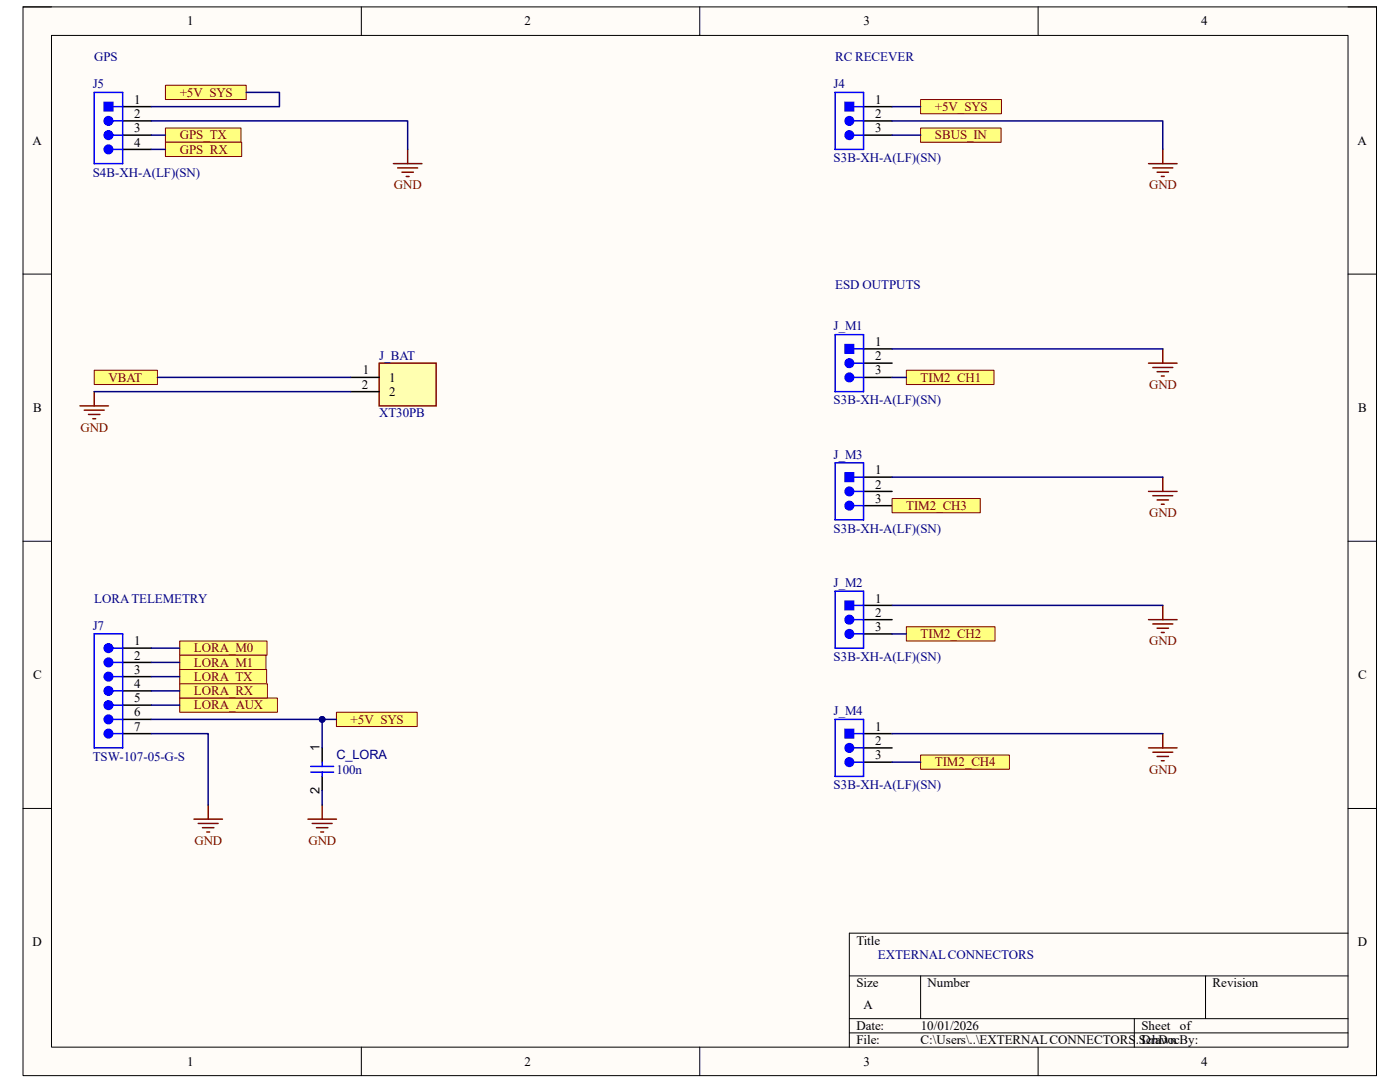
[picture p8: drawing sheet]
<svg xmlns="http://www.w3.org/2000/svg" width="279mm" height="216mm" viewBox="0 0 279 216" stroke-linecap="round" stroke-linejoin="round" font-family="sans-serif">
<path d="M4.6 1.4h270.1v213.2h-270.1z" fill-rule="evenodd" fill="#fffcf8"/>
<path d="M4.6 1.4h270.1v213.2h-270.1z" fill="none" stroke="#000" stroke-width=".2"/>
<path d="M10.3 7.1h258.7v201.8h-258.7z" fill-rule="evenodd" fill="#fffcf8"/>
<g fill="none" stroke="#000" stroke-width=".2">
<path d="M4.6 1.4h5.7M10.3 7.1h258.7v201.8h-258.7zM72.1 1.4v5.7M139.6 1.4v5.7M207.2 1.4v5.7M269 1.4h5.7v5.7M4.6 54.7h5.7M269 54.7h5.7M4.6 108h5.7M269 108h5.7M4.6 161.3h5.7M269 161.3h5.7"/>
<path d="M169.5 194.7h99.5M183.7 194.7v8.6M240.6 194.7v8.6M269 186.2h-99.5v22.7M72.1 208.9v5.7M139.6 208.9v5.7M169.5 203.3h99.5M169.5 206.1h99.5M207.2 208.9v5.7M226.4 203.3v5.6M274.7 208.9v5.7"/>
</g>
<path d="M24.5 21.3h5.7M24.5 24.1h5.7M24.5 27h5.7" fill="none" stroke="#000" stroke-width=".3"/>
<path d="M22.5 27h2" fill="none" stroke="#00f" stroke-width=".3"/>
<circle cx="21.6" cy="27" r=".85" fill="#00f"/>
<g fill="none" stroke="#00f" stroke-width=".3">
<path d="M22.5 24.1h2"/>
<circle cx="21.6" cy="27" r=".85"/>
</g>
<circle cx="21.6" cy="24.1" r=".85" fill="#00f"/>
<g fill="none" stroke="#00f" stroke-width=".3">
<path d="M22.5 21.3h2M22.5 29.8h2"/>
<circle cx="21.6" cy="24.1" r=".85"/>
</g>
<path d="M24.5 29.8h5.7" fill="none" stroke="#000" stroke-width=".3"/>
<circle cx="21.6" cy="29.8" r=".85" fill="#00f"/>
<circle cx="21.6" cy="29.8" r=".85" fill="none" stroke="#00f" stroke-width=".3"/>
<path d="M20.8 20.4h1.7v1.7h-1.7z" fill-rule="evenodd" fill="#00f"/>
<path d="M18.8 18.4h5.7v14.3h-5.7zM20.8 20.4h1.7v1.7h-1.7z" fill="none" stroke="#00f" stroke-width=".3"/>
<path d="M33 25.5h15.1v2.9h-15.1z" fill-rule="evenodd" fill="#ffff80"/>
<path d="M33 25.5h15.1v2.9h-15.1z" fill="none" stroke="#800000" stroke-width=".2"/>
<path d="M33 28.4h15.2v2.8h-15.2z" fill-rule="evenodd" fill="#ffff80"/>
<path d="M33 28.4h15.2v2.8h-15.2z" fill="none" stroke="#800000" stroke-width=".2"/>
<path d="M78.5 32.7h5.7M79.4 33.5h3.9M80.2 34.4h2.3M81.1 35.2h.5M81.4 29.8v2.9" fill="none" stroke="#800000" stroke-width=".3"/>
<circle cx="169.5" cy="27" r=".85" fill="#00f"/>
<circle cx="169.5" cy="27" r=".85" fill="none" stroke="#00f" stroke-width=".3"/>
<circle cx="169.5" cy="24.1" r=".85" fill="#00f"/>
<g fill="none" stroke="#00f" stroke-width=".3">
<path d="M170.4 24.1h1.9M170.4 27h1.9M170.4 21.3h1.9"/>
<circle cx="169.5" cy="24.1" r=".85"/>
</g>
<path d="M172.3 21.3h5.7M172.3 27h5.7M172.3 24.1h5.7" fill="none" stroke="#000" stroke-width=".3"/>
<path d="M168.7 20.4h1.7v1.7h-1.7z" fill-rule="evenodd" fill="#00f"/>
<path d="M166.7 18.4h5.6v11.4h-5.6zM168.7 20.4h1.7v1.7h-1.7z" fill="none" stroke="#00f" stroke-width=".3"/>
<path d="M183.7 19.9h16.2v2.8h-16.2z" fill-rule="evenodd" fill="#ffff80"/>
<path d="M183.7 19.9h16.2v2.8h-16.2z" fill="none" stroke="#800000" stroke-width=".2"/>
<path d="M183.7 25.5h16.1v2.9h-16.1z" fill-rule="evenodd" fill="#ffff80"/>
<path d="M183.7 25.5h16.1v2.9h-16.1z" fill="none" stroke="#800000" stroke-width=".2"/>
<path d="M229.2 32.7h5.7M230.1 33.5h4M230.9 34.4h2.3M231.8 35.2h.5M232.1 29.8v2.9" fill="none" stroke="#800000" stroke-width=".3"/>
<circle cx="169.5" cy="75.3" r=".85" fill="#00f"/>
<circle cx="169.5" cy="75.3" r=".85" fill="none" stroke="#00f" stroke-width=".3"/>
<circle cx="169.5" cy="72.5" r=".85" fill="#00f"/>
<g fill="none" stroke="#00f" stroke-width=".3">
<path d="M170.4 72.5h1.9M170.4 75.3h1.9M170.4 69.6h1.9"/>
<circle cx="169.5" cy="72.5" r=".85"/>
</g>
<path d="M172.3 69.6h5.7M172.3 75.3h5.7M172.3 72.5h5.7" fill="none" stroke="#000" stroke-width=".3"/>
<path d="M168.7 68.8h1.7v1.7h-1.7z" fill-rule="evenodd" fill="#00f"/>
<path d="M166.7 66.8h5.6v11.3h-5.6zM168.7 68.8h1.7v1.7h-1.7z" fill="none" stroke="#00f" stroke-width=".3"/>
<circle cx="169.5" cy="100.9" r=".85" fill="#00f"/>
<circle cx="169.5" cy="100.9" r=".85" fill="none" stroke="#00f" stroke-width=".3"/>
<circle cx="169.5" cy="98.1" r=".85" fill="#00f"/>
<g fill="none" stroke="#00f" stroke-width=".3">
<path d="M170.4 98.1h1.9M170.4 95.2h1.9M170.4 100.9h1.9"/>
<circle cx="169.5" cy="98.1" r=".85"/>
</g>
<path d="M172.3 95.2h5.7M172.3 98.1h5.7M172.3 100.9h5.7" fill="none" stroke="#000" stroke-width=".3"/>
<path d="M168.7 94.4h1.7v1.7h-1.7z" fill-rule="evenodd" fill="#00f"/>
<path d="M166.7 92.4h5.6v11.3h-5.6zM168.7 94.4h1.7v1.7h-1.7z" fill="none" stroke="#00f" stroke-width=".3"/>
<circle cx="169.5" cy="152.1" r=".85" fill="#00f"/>
<circle cx="169.5" cy="152.1" r=".85" fill="none" stroke="#00f" stroke-width=".3"/>
<circle cx="169.5" cy="149.2" r=".85" fill="#00f"/>
<g fill="none" stroke="#00f" stroke-width=".3">
<path d="M170.4 149.2h1.9M170.4 152.1h1.9M170.4 146.4h1.9"/>
<circle cx="169.5" cy="149.2" r=".85"/>
</g>
<path d="M172.3 146.4h5.7M172.3 152.1h5.7M172.3 149.2h5.7" fill="none" stroke="#000" stroke-width=".3"/>
<path d="M168.7 145.5h1.7v1.7h-1.7z" fill-rule="evenodd" fill="#00f"/>
<path d="M166.7 143.5h5.6v11.4h-5.6zM168.7 145.5h1.7v1.7h-1.7z" fill="none" stroke="#00f" stroke-width=".3"/>
<circle cx="169.5" cy="126.5" r=".85" fill="#00f"/>
<circle cx="169.5" cy="126.5" r=".85" fill="none" stroke="#00f" stroke-width=".3"/>
<circle cx="169.5" cy="123.6" r=".85" fill="#00f"/>
<g fill="none" stroke="#00f" stroke-width=".3">
<path d="M170.4 123.6h1.9M170.4 126.5h1.9M170.4 120.8h1.9"/>
<circle cx="169.5" cy="123.6" r=".85"/>
</g>
<path d="M172.3 120.8h5.7M172.3 126.5h5.7M172.3 123.6h5.7" fill="none" stroke="#000" stroke-width=".3"/>
<path d="M168.7 119.9h1.7v1.8h-1.7z" fill-rule="evenodd" fill="#00f"/>
<path d="M166.7 118h5.6v11.3h-5.6zM168.7 119.9h1.7v1.8h-1.7z" fill="none" stroke="#00f" stroke-width=".3"/>
<g fill="none" stroke="#800000" stroke-width=".3">
<path d="M229.2 72.5h5.7M230.1 73.3h4M230.9 74.2h2.3M231.8 75h.5M232.1 69.6v2.9M229.2 98.1h5.7M230.1 98.9h4M230.9 99.8h2.3M232.1 95.2v2.9M231.8 100.6h.5M229.2 123.6h5.7M230.1 124.5h4"/>
<path d="M230.9 125.3h2.3M231.8 126.2h.5M232.1 120.8v2.8M229.2 149.2h5.7M230.1 150.1h4M230.9 150.9h2.3M231.8 151.8h.5M232.1 146.4v2.8"/>
</g>
<path d="M180.9 73.9h17.5v2.8h-17.5z" fill-rule="evenodd" fill="#ffff80"/>
<path d="M180.9 73.9h17.5v2.8h-17.5z" fill="none" stroke="#800000" stroke-width=".2"/>
<path d="M178 99.5h17.6v2.8h-17.6z" fill-rule="evenodd" fill="#ffff80"/>
<path d="M178 99.5h17.6v2.8h-17.6z" fill="none" stroke="#800000" stroke-width=".2"/>
<path d="M183.7 150.7h17.7v2.8h-17.7z" fill-rule="evenodd" fill="#ffff80"/>
<path d="M183.7 150.7h17.7v2.8h-17.7z" fill="none" stroke="#800000" stroke-width=".2"/>
<path d="M180.9 125.1h17.7v2.8h-17.7z" fill-rule="evenodd" fill="#ffff80"/>
<path d="M180.9 125.1h17.7v2.8h-17.7z" fill="none" stroke="#800000" stroke-width=".2"/>
<path d="M24.5 129.3h5.7M24.5 132.2h5.7M24.5 135h5.7M24.5 137.9h5.7M24.5 140.7h5.7M24.5 143.5h5.7M24.5 146.4h5.7" fill="none" stroke="#000" stroke-width=".3"/>
<path d="M22.5 129.3h2" fill="none" stroke="#00f" stroke-width=".3"/>
<circle cx="21.6" cy="129.3" r=".85" fill="#00f"/>
<g fill="none" stroke="#00f" stroke-width=".3">
<path d="M18.8 126.5h5.7v22.7h-5.7zM22.5 132.2h2"/>
<circle cx="21.6" cy="129.3" r=".85"/>
</g>
<circle cx="21.6" cy="132.2" r=".85" fill="#00f"/>
<g fill="none" stroke="#00f" stroke-width=".3">
<path d="M22.5 135h2M22.5 137.9h2"/>
<circle cx="21.6" cy="132.2" r=".85"/>
</g>
<circle cx="21.6" cy="135" r=".85" fill="#00f"/>
<circle cx="21.6" cy="135" r=".85" fill="none" stroke="#00f" stroke-width=".3"/>
<circle cx="21.6" cy="137.9" r=".85" fill="#00f"/>
<g fill="none" stroke="#00f" stroke-width=".3">
<path d="M22.5 140.7h2M22.5 143.5h2"/>
<circle cx="21.6" cy="137.9" r=".85"/>
</g>
<circle cx="21.6" cy="140.7" r=".85" fill="#00f"/>
<circle cx="21.6" cy="140.7" r=".85" fill="none" stroke="#00f" stroke-width=".3"/>
<circle cx="21.6" cy="143.5" r=".85" fill="#00f"/>
<g fill="none" stroke="#00f" stroke-width=".3">
<path d="M22.5 146.4h2"/>
<circle cx="21.6" cy="143.5" r=".85"/>
</g>
<circle cx="21.6" cy="146.4" r=".85" fill="#00f"/>
<g fill="none" stroke="#00f" stroke-width=".3">
<path d="M62 154.1h4.6M62 152.9h4.6M64.3 152.1v.8M64.3 154.1v.8"/>
<circle cx="21.6" cy="146.4" r=".85"/>
</g>
<path d="M38.7 163.4h5.7M39.6 164.3h3.9M40.4 165.2h2.3M41.3 166h.5M41.6 160.6v2.8M61.5 163.4h5.6M62.3 164.3h4M63.2 165.2h2.2M64 166h.6M64.3 160.6v2.8" fill="none" stroke="#800000" stroke-width=".3"/>
<path d="M64.3 149.2v2.9M64.3 154.9v2.9" fill="none" stroke="#000" stroke-width=".3"/>
<path d="M67.1 142.1h16.2v2.9h-16.2z" fill-rule="evenodd" fill="#ffff80"/>
<path d="M67.1 142.1h16.2v2.9h-16.2z" fill="none" stroke="#800000" stroke-width=".2"/>
<path d="M35.9 139.3h19.5v2.8h-19.5z" fill-rule="evenodd" fill="#ffff80"/>
<path d="M35.9 139.3h19.5v2.8h-19.5z" fill="none" stroke="#800000" stroke-width=".2"/>
<path d="M35.9 127.9h17.4v2.9h-17.4z" fill-rule="evenodd" fill="#ffff80"/>
<path d="M35.9 127.9h17.4v2.9h-17.4z" fill="none" stroke="#800000" stroke-width=".2"/>
<path d="M35.9 130.8h17.2v2.8h-17.2z" fill-rule="evenodd" fill="#ffff80"/>
<path d="M35.9 130.8h17.2v2.8h-17.2z" fill="none" stroke="#800000" stroke-width=".2"/>
<path d="M35.9 133.6h17.3v2.8h-17.3z" fill-rule="evenodd" fill="#ffff80"/>
<path d="M35.9 133.6h17.3v2.8h-17.3z" fill="none" stroke="#800000" stroke-width=".2"/>
<path d="M35.9 136.4h17.5v2.9h-17.5z" fill-rule="evenodd" fill="#ffff80"/>
<path d="M35.9 136.4h17.5v2.9h-17.5z" fill="none" stroke="#800000" stroke-width=".2"/>
<path d="M33 17h16.1v2.9h-16.1z" fill-rule="evenodd" fill="#ffff80"/>
<path d="M33 17h16.1v2.9h-16.1z" fill="none" stroke="#800000" stroke-width=".2"/>
<path d="M75.7 72.5h11.3v8.5h-11.3z" fill-rule="evenodd" fill="#ffffb0"/>
<path d="M18.8 78.1v2.9M75.7 72.5h11.3v8.5h-11.3zM16 81h5.6M16.8 81.8h4M17.7 82.7h2.2M18.5 83.6h.6" fill="none" stroke="#800000" stroke-width=".3"/>
<path d="M70 75.3h5.7M70 78.1h5.7" fill="none" stroke="#000" stroke-width=".3"/>
<path d="M18.8 73.9h12.6v2.8h-12.6z" fill-rule="evenodd" fill="#ffff80"/>
<path d="M18.8 73.9h12.6v2.8h-12.6z" fill="none" stroke="#800000" stroke-width=".2"/>
<g fill="none" stroke="#000080" stroke-width=".3">
<path d="M30.2 24.1h51.2v5.7M30.2 27h2.8M30.2 29.8h2.8M178 27h5.7M178 21.3h5.7M178 69.6h54.1M178 75.3h2.9M178 95.2h54.1M178 120.8h54.1M178 126.5h2.9M30.2 143.5h34.1v5.7M178 146.4h54.1"/>
<path d="M178 152.1h5.7"/>
</g>
<circle cx="64.3" cy="143.6" r=".57" fill="#000080"/>
<circle cx="64.3" cy="143.6" r=".57" fill="none" stroke="#000080" stroke-width=".2"/>
<path d="M64.3 157.8v2.8M64.3 143.5h2.8" fill="none" stroke="#000080" stroke-width=".3"/>
<circle cx="64.3" cy="143.6" r=".57" fill="#000080"/>
<circle cx="64.3" cy="143.6" r=".57" fill="none" stroke="#000080" stroke-width=".2"/>
<path d="M49.1 18.4h6.7v2.9h-25.6M178 24.1h54.1v5.7M18.8 78.1h51.2M31.4 75.3h38.6M30.2 129.3h5.7M30.2 132.2h5.7M30.2 135h5.7M30.2 137.9h5.7M30.2 146.4h11.4v14.2M30.2 140.7h5.7" fill="none" stroke="#000080" stroke-width=".3"/>
<g font-size="2.6">
<text x="37.4" y="5.1">1</text>
<text x="104.7" y="5.1">2</text>
<text x="172.3" y="5.1">3</text>
<text x="239.7" y="5.1">4</text>
<text x="26.8" y="20.7">1</text>
<text x="26.8" y="23.5">2</text>
<text x="174.6" y="20.7">1</text>
<text x="174.6" y="23.5">2</text>
<text x="6.5" y="28.9">A</text>
<text x="26.8" y="26.4">3</text>
<text x="26.8" y="29.3">4</text>
<text x="174.6" y="26.4">3</text>
<text x="270.9" y="28.9">A</text>
<text x="174.6" y="69">1</text>
<text x="174.6" y="71.9">2</text>
<text x="72.2" y="77.6">2</text>
<text x="72.4" y="74.7">1</text>
<text x="77.6" y="76.2">1</text>
<text x="174.6" y="74.7">3</text>
<text x="6.6" y="82.2">B</text>
<text x="77.6" y="79">2</text>
<text x="271.1" y="82.2">B</text>
<text x="174.6" y="94.7">1</text>
<text x="174.6" y="100.3">3</text>
<text x="174.6" y="97.5">2</text>
<text x="174.6" y="120.2">1</text>
<text x="174.6" y="125.9">3</text>
<text x="174.6" y="123.1">2</text>
<text x="26.8" y="128.8">1</text>
<text x="26.8" y="131.6">2</text>
<text x="6.6" y="135.5">C</text>
<text x="26.8" y="134.5">3</text>
<text x="26.8" y="137.3">4</text>
<text x="271.1" y="135.5">C</text>
<text x="26.8" y="140.1">5</text>
<text x="26.8" y="143">6</text>
<text x="26.8" y="145.8">7</text>
<text x="174.6" y="145.8">1</text>
<text x="174.6" y="148.7">2</text>
<text x="174.6" y="151.5">3</text>
<text x="6.5" y="188.8">D</text>
<text x="170.9" y="188.5">Title</text>
<text x="271" y="188.8">D</text>
<text x="170.9" y="197">Size</text>
<text x="185.1" y="197">Number</text>
<text x="242" y="197">Revision</text>
<text x="172.3" y="201.3">A</text>
<text x="170.9" y="205.5">Date:</text>
<text x="170.9" y="208.4">File:</text>
<text x="183.7" y="208.4">C:\Users\..\EXTERNAL CONNECTORS.SchDoc</text>
<text x="183.7" y="205.5">10/01/2026</text>
<text x="227.8" y="208.4">Drawn By:</text>
<text x="227.8" y="205.5">Sheet</text>
<text x="235.5" y="205.5">of</text>
<text x="37.4" y="212.6">1</text>
<text x="104.7" y="212.6">2</text>
<text x="172.3" y="212.6">3</text>
<text x="239.7" y="212.6">4</text>
</g>
<g font-size="2.6" fill="#000080">
<text x="18.5" y="17.6">J5</text>
<text x="18.8" y="12.2">GPS</text>
<text x="166.4" y="17.6">J4</text>
<text x="166.7" y="12.2">RC RECEVER</text>
<text x="18.5" y="35.2">S4B-XH-A(LF)(SN)</text>
<text x="166.4" y="32.4">S3B-XH-A(LF)(SN)</text>
<text x="166.7" y="57.7">ESD OUTPUTS</text>
<text x="166.4" y="65.9">J_M1</text>
<text x="75.6" y="71.9">J_BAT</text>
<text x="75.6" y="83.3">XT30PB</text>
<text x="166.4" y="80.7">S3B-XH-A(LF)(SN)</text>
<text x="166.4" y="91.5">J_M3</text>
<text x="166.4" y="106.3">S3B-XH-A(LF)(SN)</text>
<text x="166.4" y="117.1">J_M2</text>
<text x="18.5" y="125.6">J7</text>
<text x="18.8" y="120.2">LORA TELEMETRY</text>
<text x="166.4" y="131.9">S3B-XH-A(LF)(SN)</text>
<text x="166.4" y="142.7">J_M4</text>
<text x="18.5" y="151.8">TSW-107-05-G-S</text>
<text x="67.1" y="154.3">100n</text>
<text x="166.4" y="157.5">S3B-XH-A(LF)(SN)</text>
<text x="175.2" y="191.3">EXTERNAL CONNECTORS</text>
</g>
<g font-size="2.6" fill="#800000">
<text x="35.9" y="19.3">+5V_SYS</text>
<text x="186.6" y="22.1">+5V_SYS</text>
<text x="35.9" y="27.8">GPS_TX</text>
<text x="186.6" y="27.8">SBUS_IN</text>
<text x="35.9" y="30.6">GPS_RX</text>
<text x="78.6" y="37.8">GND</text>
<text x="229.3" y="37.8">GND</text>
<text x="21.6" y="76.2">VBAT</text>
<text x="183.7" y="76.2">TIM2_CH1</text>
<text x="229.3" y="77.6">GND</text>
<text x="16" y="86.1">GND</text>
<text x="180.8" y="101.7">TIM2_CH3</text>
<text x="229.3" y="103.2">GND</text>
<text x="38.7" y="130.2">LORA_M0</text>
<text x="183.7" y="127.3">TIM2_CH2</text>
<text x="229.3" y="128.8">GND</text>
<text x="38.7" y="133">LORA_M1</text>
<text x="38.7" y="135.8">LORA_TX</text>
<text x="38.7" y="141.6">LORA_AUX</text>
<text x="38.7" y="138.7">LORA_RX</text>
<text x="70" y="144.4">+5V_SYS</text>
<text x="186.6" y="152.9">TIM2_CH4</text>
<text x="229.3" y="154.3">GND</text>
<text x="38.8" y="168.6">GND</text>
<text x="61.6" y="168.6">GND</text>
</g>
<g font-size="2.5">
<text x="63.8" y="149.8" transform="rotate(-90 63.8 149.8)">1</text>
<text x="63.8" y="158.5" transform="rotate(-90 63.8 158.5)">2</text>
</g>
<text font-size="2.5" fill="#000080" x="67.1" y="151.5">C_LORA</text>
</svg>
